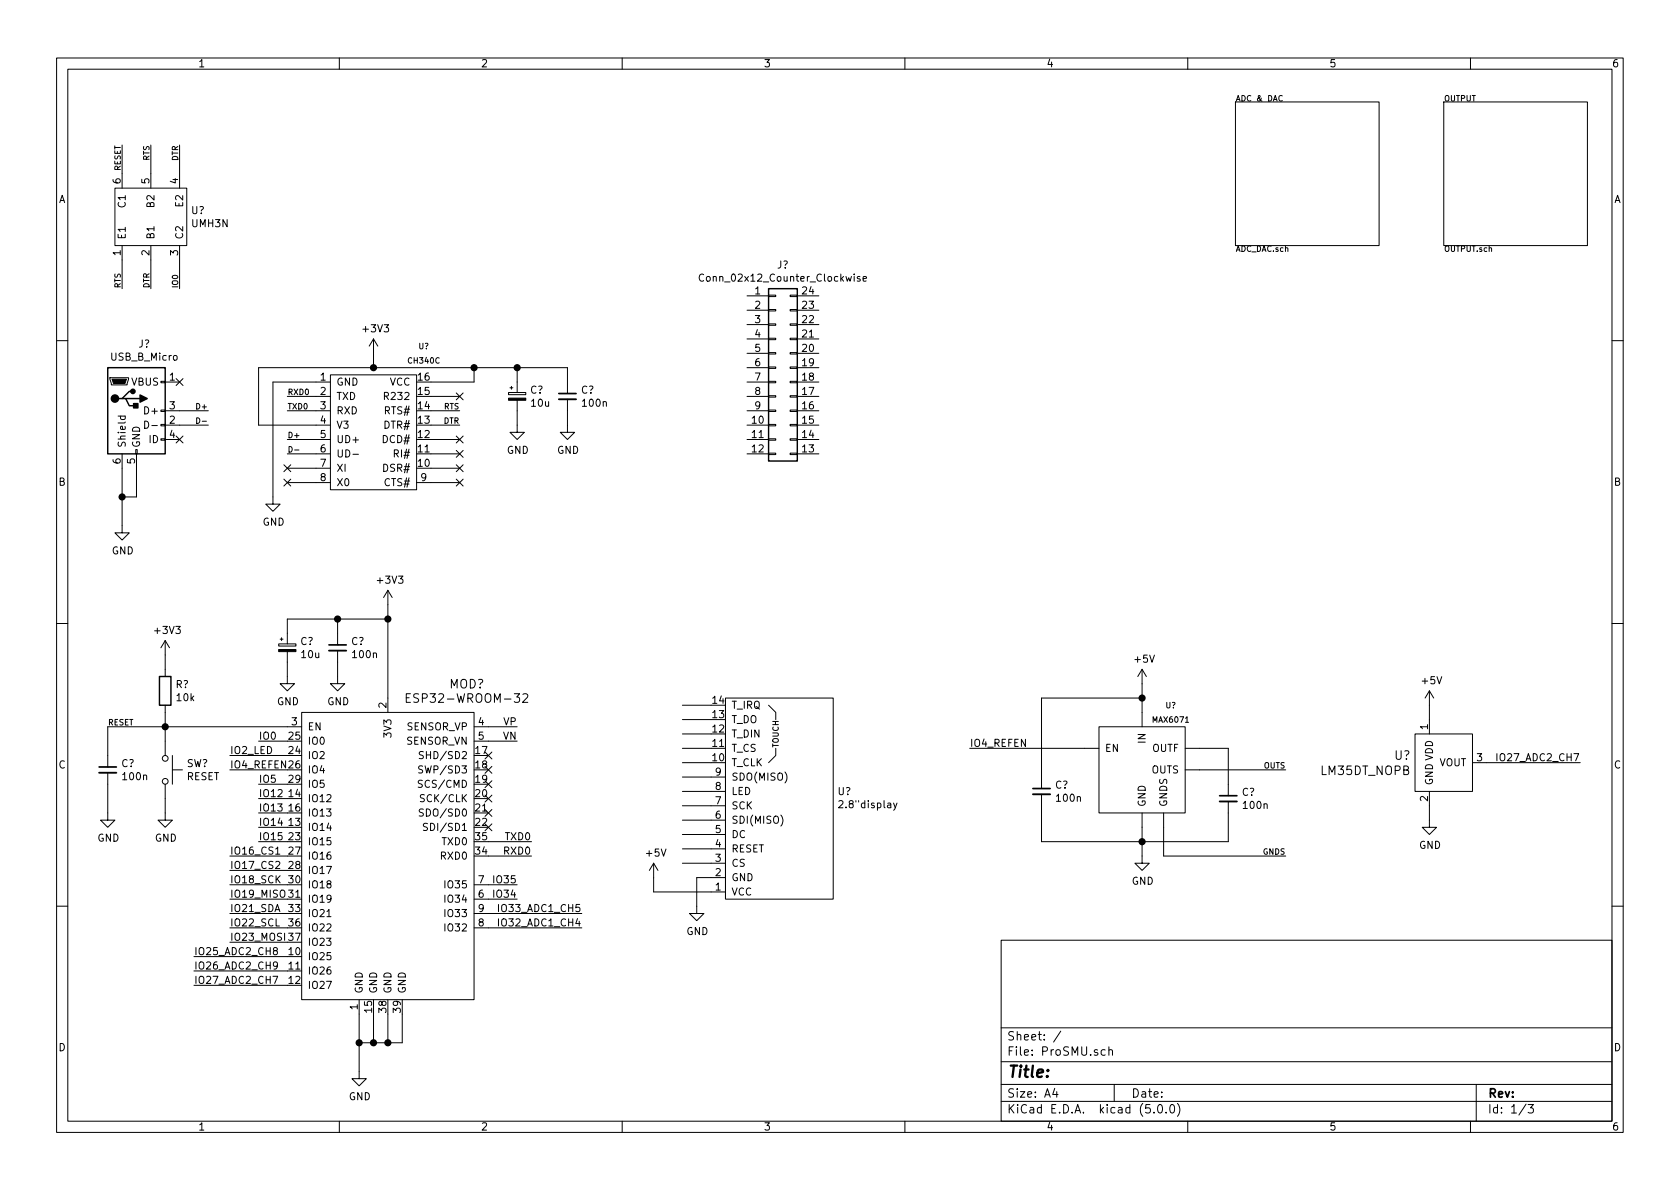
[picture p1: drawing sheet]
<svg xmlns="http://www.w3.org/2000/svg" width="297mm" height="210mm" viewBox="0 0 297 210" stroke-linecap="round" stroke-linejoin="round" font-family="sans-serif">
<g fill="none" stroke="#000" stroke-width=".18">
<path d="M10 10.3h277v189.9h-277zM12 12.2h273v186.1h-273zM60 10.3v1.9M110 10.3v1.9M160 10.3v1.9M210 10.3v1.9M218.4 18h25.4v25.4h-25.4zM226.7 17a.44 .44 0 0 0-.6 .4 .44 .44 0 0 0 .6 .4M255.3 18h25.4v25.4h-25.4zM260 10.3v1.9M20.3 33.3h12.7v10.1h-12.7zM21.6 25.6v7.7"/>
<path d="M26.7 25.6v7.7M31.7 25.6v7.7M21.6 43.4v7.6M26.7 43.4v7.6M31.7 43.4v7.6M66 59.9v5.1M66 59.9l-.7 1.3M66 59.9l.8 1.3M124.4 48.6a.6 .6 0 0 0-.8 .4 .6 .6 0 0 0 .6 .7l.2-.1M132.1 52.3h3.8M132.1 54.9h3.8M132.1 59.9h3.8"/>
<path d="M132.1 57.4h3.8M135.9 59.8h1.3v.3h-1.3zM135.9 57.3h1.3v.2h-1.3zM135.9 54.7h1.3v.3h-1.3zM135.9 52.2h1.3v.2h-1.3zM139.7 59.8h1.3v.3h-1.3zM139.7 57.3h1.3v.2h-1.3zM139.7 54.7h1.3v.3h-1.3zM139.7 52.2h1.3v.2h-1.3zM141 52.3h3.8M141 54.9h3.8M141 59.9h3.8"/>
<path d="M141 57.4h3.8M152 48.9h-.2l-.2 .2v.1l.4 .2v.3h-.4M152.6 49.3l.6-.1-.1-.3h-.3l-.2 .2 .1 .6h.4M10 60.2h2M19.4 66.8h3.3v.3l-.2 1h-2.8zM20.9 73.6h1.2M21.4 73.6l-.1 .4 .2 .2 .6-.1v-.5M24 79.5h.3v.8h-.3zM25.6 74.5a.64 .64 0 0 1 .7 .6 .64 .64 0 0 1-.7 .6zM26.8 75.3h1M28.4 77.6h.8v.2h-.8zM28.4 75.1h.8v.2h-.8z"/>
<path d="M28.4 72.5h.8v.3h-.8zM28.4 67.4h.8v.3h-.8zM29.2 67.6h2.5M29.2 75.2h7.6M29.2 72.6h7.6M29.2 77.7h2.5M31.1 66.9l1.3 1.3M31.1 77.1l1.3 1.2M32.4 66.9l-1.3 1.3M32.4 77.1l-1.3 1.2M34.8 73.9a.5 .5 0 0 1 .5 .5 .5 .5 0 0 1-.5 .5zM35.8 74.5h.7"/>
<path d="M50.8 72.6h7.6M50.8 77.7h7.6M50.8 70.1h7.6M51.1 79a.5 .5 0 0 1 .6 .5 .5 .5 0 0 1-.6 .5zM52.1 79.6h.8M58.4 66.3h15.3v20.3h-15.3zM58.4 67.6h-10.1v21.5h1.2l-1.2 1.3-1.3-1.3h1.3M76.2 75.2h5.1M76.2 72.6h5.1M76.2 77.7h5.1M76.2 70.1h5.1M80.7 69.5l1.2 1.2"/>
<path d="M80.7 79.6l1.2 1.3M80.7 77.1l1.2 1.2M81.9 69.5l-1.2 1.2M81.9 79.6l-1.2 1.3M81.9 77.1l-1.2 1.2M83.8 65v2.6h-7.6M89.9 69.4h3.1v.4h-3.1zM90.2 68.6h.5M90.4 68.3v.5M91.4 70.8v5.6h1.3l-1.3 1.3-1.2-1.3h1.2M91.4 65v4.4M100.3 70.6v5.8h1.3l-1.3 1.3-1.2-1.3h1.2"/>
<path d="M100.3 69.6v-4.6h-54.6v10.2h12.7M132.1 67.6h3.8M132.1 75.2h3.8M132.1 72.6h3.8M132.1 77.7h3.8M132.1 70.1h3.8M132.1 65h3.8M132.1 62.5h3.8M135.9 77.6h1.3v.2h-1.3zM135.9 75.1h1.3v.2h-1.3zM135.9 72.5h1.3v.3h-1.3zM135.9 70h1.3v.2h-1.3z"/>
<path d="M135.9 67.4h1.3v.3h-1.3zM135.9 64.9h1.3v.2h-1.3zM135.9 62.4h1.3v.2h-1.3zM139.7 77.6h1.3v.2h-1.3zM139.7 75.1h1.3v.2h-1.3zM139.7 72.5h1.3v.3h-1.3zM139.7 70h1.3v.2h-1.3zM139.7 67.4h1.3v.3h-1.3zM139.7 64.9h1.3v.2h-1.3zM139.7 62.4h1.3v.2h-1.3zM141 67.6h3.8M141 75.2h3.8"/>
<path d="M141 72.6h3.8M141 77.7h3.8M141 70.1h3.8M141 65h3.8M141 62.5h3.8M285 60.2h2M21.6 80.3v13.9h1.3l-1.3 1.3-1.3-1.3h1.3M24.1 80.3v7.6h-2.5M50.2 82.2l1.2 1.2M50.2 84.7l1.2 1.2M50.8 80.3h7.6M50.8 82.8h7.6"/>
<path d="M50.8 85.3h7.6M51.4 82.2l-1.2 1.2M51.4 84.7l-1.2 1.2M62.4 80.3h1M73.7 85.3h7.6M76.2 80.3h5.1M76.2 82.8h5.1M80.7 84.7l1.2 1.2M80.7 82.2l1.2 1.2M81.9 84.7l-1.2 1.2M81.9 82.2l-1.2 1.2M132.1 80.3h3.8"/>
<path d="M135.9 80.1h1.3v.3h-1.3zM139.7 80.1h1.3v.3h-1.3zM141 80.3h3.8M10 110.3h2M29.2 113.3v6.3M29.2 113.3l-.8 1.2M29.2 113.3l.8 1.2M49.3 113.9h3v.3h-3zM49.5 113h.5M49.8 112.8v.5M50.8 115.2v5.7h1.3l-1.3 1.3-1.3-1.3h1.3M59.7 115.1v5.8h1.3l-1.3 1.3-1.3-1.3h1.3"/>
<path d="M59.7 109.5v4.5M68.6 104.4v21.6M68.6 104.4l-.8 1.3M68.6 104.4l.7 1.3M68.6 109.5h-17.8v4.4M201.9 118.4v10.1M201.9 118.4l-.7 1.2M201.9 118.4l.8 1.2M285 110.3h2M19 136.6v8.4h1.3l-1.3 1.3-1.2-1.3h1.2M29.2 138.7v6.3h1.3l-1.3 1.3-1.3-1.3h1.3M29.2 124.7v8.9"/>
<path d="M30.5 136.1h1.8M30.5 133.6v5.1M40.6 136.1h10.2M40.6 133.6h10.2M45.7 131.1h5.1M45.7 138.7h5.1M53.3 126h30.5v50.8h-30.5zM53.3 128.5h-34.3v7.1M71.8 123.4h.5M72.6 122.7h-.8v1.5h.8M74.7 138h-.5l-.2 .1-.1 .2 .2 .2 .4 .2 .2 .3-.3 .2h-.5M74.7 135.5l-.5-.1-.1 .2v.4l.6 .2v.3l-.2 .2-.5-.1"/>
<path d="M74.9 133l-.5-.1-.3 .2 .1 .3 .6 .3v.3l-.2 .2-.5-.1M83.8 128.5h7.6M83.8 131.1h7.6M85.8 138.1l1.2 1.2M85.8 135.5l1.2 1.2M85.8 133l1.2 1.2M87 138.1l-1.2 1.2M87 135.5l-1.2 1.2M87 133l-1.2 1.2M92.5 122.8l.5-.1 .2 .1 .1 .3-.9 1.1h.9M120.6 134.9h5.1M120.6 132.3h5.1"/>
<path d="M120.6 139.9h7.7M120.6 137.4h7.7M120.6 129.8h5.1M120.6 127.2h5.1M120.6 124.7h5.1M128.3 123.4h19v35.6h-19zM135.9 124.7l1.3 1.3v1.2M137.2 132.3v1.3l-1.3 1.3M171.4 132.3h22.9M194.3 128.5h15.2v15.3h-15.2zM201.9 123.4h-17.8v16M209.5 132.3h7.7v8.4"/>
<path d="M209.5 136.1h17.8M250.2 129.8h10.1v10.1h-10.1zM252.7 139.9v6.4h1.3l-1.3 1.3-1.2-1.3h1.2M252.7 122.2v7.6M252.7 122.2l-.7 1.2M252.7 122.2l.8 1.2M260.3 134.9h19.1M264.7 133.3v1.2M40.6 151.4h10.2M40.6 159h10.2M40.6 156.5h10.2M40.6 153.9h10.2"/>
<path d="M45.7 148.8h5.1M45.7 141.2h5.1M45.7 143.8h5.1M45.7 146.3h5.1M48.7 152.4l.5-.1 .3 .4-.8 .9h.8M48.7 151h.8M74.9 143.1l-.5-.1-.3 .3 .1 .3 .6 .2v.4l-.2 .1h-.5M75 140.6l-.5-.1-.1 .1v.5l.6 .2v.2l-.2 .3-.5-.1M75.6 145.7l-.5-.1-.2 .1v.4l.6 .2 .1 .3-.3 .3-.4-.1M83.8 159h7.6M83.8 156.5h7.6M85.8 145.7l1.2 1.2"/>
<path d="M85.8 143.1l1.2 1.3M85.8 140.6l1.2 1.2M86.4 148.8h7.6M86.4 151.4h7.6M87 145.7l-1.2 1.2M87 143.1l-1.2 1.3M87 140.6l-1.2 1.2M88.1 159.9v1.3M115.6 152.6v5.1h12.7M115.6 152.6l-.8 1.3M115.6 152.6l.7 1.3M120.6 152.6h7.7"/>
<path d="M120.6 150.1h7.7M120.6 147.6h7.7M120.6 145h7.7M120.6 142.5h7.7M128.3 155.2h-5.1v6.3h1.3l-1.3 1.3-1.3-1.3h1.3M158 142l.3 .8M158.6 142l-.4 1.1-.2 .2M184.1 140.5v8.3h33.1v-7.1M201.9 143.8v8.8h1.3l-1.3 1.3-1.2-1.3h1.2M205.7 143.8v7.6h21.6M10 160.2h2M34.3 169.2h16.5"/>
<path d="M34.3 171.7h16.5M34.3 174.2h16.5M40.6 164.1h10.2M40.6 161.5h10.2M40.6 166.6h10.2M48.3 172.6h.8l-.5 1.3M48.6 168.1l-.2-.1v-.3l.4-.1 .2 .1v.3l-.6 .2-.1 .1v.3l.3 .2h.2l.2-.2v-.4l-.2-.1M49 170.7l-.2 .2-.4-.1-.1-.1 .1-.5 .2-.1h.2l.2 .3a.97 .97 0 0 1-.2 .9l-.4 .1M57.8 162.1h.7M63.5 176.8v13.9h1.3l-1.3 1.3-1.3-1.3h1.3M66 179.3v5.1M68.6 179.3v5.1"/>
<path d="M71.1 179.3v5.1h-7.6M83.8 164.1h19.1M83.8 161.5h19.1M88.1 162.5v1.2M177 166.3h108v32h-108zM285 160.2h2M60 198.3v1.9M110 198.3v1.9M160 198.3v1.9M177 194.8h108M177 191.8h108M177 187.8h108"/>
<path d="M177 181.8h108M186.5 192.5l-.4 1h1M186.8 193v1M187.6 182.3l-1.3 2M195.4 185.7l-.4-.1-.3 .3 .1 .6 .2 .1 .4-.1M196.1 185.7a.37 .37 0 0 1 .6 .1v.8M196.1 185.1v1.5M197 191.8v3M204 196.7v.1M204.8 195.5l.4-.2a.94 .94 0 0 1 0 1.5 .79 .79 0 0 1-.4-1.3zM206.2 196.7v.1M207 195.4l.3-.1a.94 .94 0 0 1 0 1.5 .82 .82 0 0 1-.3-1.4z"/>
<path d="M208.2 195.1a1.71 1.71 0 0 1 0 2.3M210 198.3v1.9M260 198.3v1.9M261 191.8v6.5M269.8 195.2l-1.2 2M270.2 195.3h.9l-.5 .6 .4 .1v.7l-.2 .1-.6-.1"/>
<circle cx="29.2" cy="138.2" r=".51"/>
<circle cx="29.2" cy="134.1" r=".51"/>
</g>
<g fill="#000" stroke="#000" stroke-width=".25">
<path d="M23.6 71.4h.8v.7h-.8zM24.8 69.8l1.2 .7-1.2 .6z"/>
<circle cx="20.3" cy="70.5" r=".63"/>
<circle cx="23.5" cy="69.2" r=".38"/>
<circle cx="66" cy="65" r=".51"/>
<circle cx="83.8" cy="65" r=".51"/>
<circle cx="91.4" cy="65" r=".51"/>
<circle cx="21.6" cy="87.9" r=".51"/>
<circle cx="59.7" cy="109.5" r=".51"/>
<circle cx="68.6" cy="109.5" r=".51"/>
<circle cx="29.2" cy="128.5" r=".51"/>
<circle cx="201.9" cy="123.4" r=".51"/>
<circle cx="201.9" cy="148.8" r=".51"/>
<circle cx="63.5" cy="184.4" r=".51"/>
<circle cx="66" cy="184.4" r=".51"/>
<circle cx="68.6" cy="184.4" r=".51"/>
</g>
<path d="M98.8 70.6h3.1M58.2 115.1h3M17.5 136.6h3.1M182.6 140.5h3.1M215.6 141.7h3.1" fill="none" stroke="#000" stroke-width=".33"/>
<path d="M98.8 69.6h3.1M58.2 114h3M17.5 135.6h3.1M182.6 139.4h3.1M215.6 140.7h3.1" fill="none" stroke="#000" stroke-width=".3"/>
<path d="M135.9 51h5.1v30.5h-5.1zM19 65h10.2v15.3h-10.2zM21.6 70.5h.6l.7 1.2h1.2M22.2 70.5h2.6M23.5 69.2h-.6l-1.3 1.3h-.6M28.2 119.6h2v5.1h-2z" fill="none" stroke="#000" stroke-width=".25"/>
<path d="M19.8 67.1h2.6l-.3 .7h-2zM89.9 70.4h3.1v.4h-3.1zM49.3 114.9h3v.3h-3z" fill="#000" stroke="#000" stroke-width=".18"/>
<text font-size="2.8" x="178" y="190.5">Title:</text>
<g font-size="2.1">
<text x="73.1" y="124.3">ESP32-WROOM-32</text>
<text x="79.4" y="121.7">MOD?</text>
<text x="233.6" y="137.1">LM35DT_NOPB</text>
<text x="246.6" y="134.4">U?</text>
<text x="178" y="184">Sheet: /</text>
<text x="178" y="186.7">File: ProSMU.sch</text>
<text x="178" y="196.9">KiCad E.D.A. kicad (5.0.0)</text>
<text x="178" y="194.1">Size: A4</text>
<text x="200" y="194.1">Date:</text>
<text x="263" y="194.1">Rev:</text>
<text x="263" y="196.9">Id: 1/3</text>
</g>
<g font-size="1.8">
<text x="35" y="11.9">1</text>
<text x="85" y="11.9">2</text>
<text x="135" y="11.9">3</text>
<text x="185" y="11.9">4</text>
<text x="235" y="11.9">5</text>
<text x="285" y="11.9">6</text>
<text x="10.4" y="35.9">A</text>
<text x="21.3" y="32.5" transform="rotate(-90 21.3 32.5)">6</text>
<text x="26.4" y="32.5" transform="rotate(-90 26.4 32.5)">5</text>
<text x="31.5" y="32.5" transform="rotate(-90 31.5 32.5)">4</text>
<text x="285.4" y="35.9">A</text>
<text x="22.2" y="36.5" transform="rotate(-90 22.2 36.5)">C1</text>
<text x="27.3" y="36.5" transform="rotate(-90 27.3 36.5)">B2</text>
<text x="32.4" y="36.4" transform="rotate(-90 32.4 36.4)">E2</text>
<text x="33.8" y="37.9">U?</text>
<text x="34" y="40.2">UMH3N</text>
<text x="21.3" y="45.2" transform="rotate(-90 21.3 45.2)">1</text>
<text x="22.2" y="42.4" transform="rotate(-90 22.2 42.4)">E1</text>
<text x="26.4" y="45.2" transform="rotate(-90 26.4 45.2)">2</text>
<text x="27.3" y="42.4" transform="rotate(-90 27.3 42.4)">B1</text>
<text x="31.5" y="45.2" transform="rotate(-90 31.5 45.2)">3</text>
<text x="32.4" y="42.4" transform="rotate(-90 32.4 42.4)">C2</text>
<text x="137.4" y="47.5">J?</text>
<text x="124.5" y="49.8">Conn_02x12_Counter_Clockwise</text>
<text x="133.5" y="52.1">1</text>
<text x="141.9" y="52.1">24</text>
<text x="64.3" y="58.8">+3V3</text>
<text x="133.5" y="54.6">2</text>
<text x="133.5" y="57.1">3</text>
<text x="133.5" y="59.7">4</text>
<text x="141.9" y="59.7">21</text>
<text x="141.9" y="57.1">22</text>
<text x="141.9" y="54.6">23</text>
<text x="19.7" y="63.8">USB_B_Micro</text>
<text x="24.5" y="61.5">J?</text>
<text x="133.5" y="62.2">5</text>
<text x="133.5" y="64.8">6</text>
<text x="141.9" y="64.8">19</text>
<text x="141.9" y="62.2">20</text>
<text x="23.3" y="68.2">VBUS</text>
<text x="30" y="67.3">1</text>
<text x="56.7" y="67.3">1</text>
<text x="56.7" y="69.8">2</text>
<text x="59.4" y="68.2">GND</text>
<text x="59.4" y="70.7">TXD</text>
<text x="68.4" y="70.7">R232</text>
<text x="68.9" y="68.2">VCC</text>
<text x="74" y="69.8">15</text>
<text x="74" y="67.3">16</text>
<text x="93.8" y="69.6">C?</text>
<text x="94" y="71.9">10u</text>
<text x="102.7" y="69.6">C?</text>
<text x="103.1" y="71.9">100n</text>
<text x="133.5" y="67.3">7</text>
<text x="133.5" y="69.8">8</text>
<text x="141.9" y="69.8">17</text>
<text x="141.9" y="67.3">18</text>
<text x="25.9" y="73.3">D+</text>
<text x="30" y="74.9">2</text>
<text x="30" y="72.4">3</text>
<text x="30" y="77.5">4</text>
<text x="56.7" y="72.4">3</text>
<text x="56.7" y="74.9">4</text>
<text x="56.7" y="77.5">5</text>
<text x="59.4" y="73.3">RXD</text>
<text x="59.4" y="75.8">V3</text>
<text x="68" y="75.8">DTR#</text>
<text x="68.1" y="73.3">RTS#</text>
<text x="74" y="77.5">12</text>
<text x="74" y="74.9">13</text>
<text x="74" y="72.4">14</text>
<text x="133" y="74.9">10</text>
<text x="133" y="77.5">11</text>
<text x="133.5" y="72.4">9</text>
<text x="141.9" y="77.5">14</text>
<text x="141.9" y="74.9">15</text>
<text x="141.9" y="72.4">16</text>
<text x="21.3" y="82" transform="rotate(-90 21.3 82)">6</text>
<text x="22.2" y="79.2" transform="rotate(-90 22.2 79.2)">Shield</text>
<text x="23.9" y="82" transform="rotate(-90 23.9 82)">5</text>
<text x="24.8" y="79.2" transform="rotate(-90 24.8 79.2)">GND</text>
<text x="26.4" y="78.4">ID</text>
<text x="56.7" y="80">6</text>
<text x="56.7" y="82.5">7</text>
<text x="59.4" y="78.4">UD+</text>
<text x="59.4" y="80.9">UD-</text>
<text x="59.4" y="83.4">XI</text>
<text x="67.8" y="78.4">DCD#</text>
<text x="67.9" y="83.4">DSR#</text>
<text x="69.9" y="80.9">RI#</text>
<text x="74" y="82.5">10</text>
<text x="74" y="80">11</text>
<text x="89.6" y="80.3">GND</text>
<text x="98.5" y="80.3">GND</text>
<text x="133" y="80">12</text>
<text x="141.9" y="80">13</text>
<text x="10.4" y="85.9">B</text>
<text x="56.7" y="85.1">8</text>
<text x="59.4" y="86">X0</text>
<text x="68.1" y="86">CTS#</text>
<text x="74.4" y="85.1">9</text>
<text x="285.4" y="85.9">B</text>
<text x="46.4" y="93">GND</text>
<text x="19.8" y="98">GND</text>
<text x="66.9" y="103.2">+3V3</text>
<text x="27.5" y="112.1">+3V3</text>
<text x="53.1" y="114.1">C?</text>
<text x="53.4" y="116.4">10u</text>
<text x="62.1" y="114.1">C?</text>
<text x="62.5" y="116.4">100n</text>
<text x="200.7" y="117.2">+5V</text>
<text x="31.1" y="121.7">R?</text>
<text x="31.3" y="124">10k</text>
<text x="49" y="124.7">GND</text>
<text x="57.9" y="124.7">GND</text>
<text x="68.3" y="125.2" transform="rotate(-90 68.3 125.2)">2</text>
<text x="126" y="124.5">14</text>
<text x="129.3" y="125.3">T_IRQ</text>
<text x="251.5" y="121">+5V</text>
<text x="45.7" y="130.8">IO0</text>
<text x="51.1" y="130.8">25</text>
<text x="51.6" y="128.3">3</text>
<text x="54.4" y="129.2">EN</text>
<text x="54.4" y="131.7">IO0</text>
<text x="69.2" y="130.1" transform="rotate(-90 69.2 130.1)">3V3</text>
<text x="71.9" y="131.7">SENSOR_VN</text>
<text x="72" y="129.2">SENSOR_VP</text>
<text x="84.6" y="128.3">4</text>
<text x="84.6" y="130.8">5</text>
<text x="89" y="130.8">VN</text>
<text x="89.1" y="128.3">VP</text>
<text x="126" y="129.5">12</text>
<text x="126" y="127">13</text>
<text x="129.3" y="130.4">T_DIN</text>
<text x="129.3" y="127.9">T_DO</text>
<text x="202.6" y="131.3" transform="rotate(-90 202.6 131.3)">IN</text>
<text x="252.5" y="129" transform="rotate(-90 252.5 129)">1</text>
<text x="10.4" y="135.9">C</text>
<text x="21.5" y="135.7">C?</text>
<text x="21.8" y="138">100n</text>
<text x="33" y="135.7">SW?</text>
<text x="33" y="138">RESET</text>
<text x="40.6" y="133.3">IO2_LED</text>
<text x="40.6" y="135.9">IO4_REFEN 26</text>
<text x="51.1" y="133.3">24</text>
<text x="54.4" y="134.2">IO2</text>
<text x="54.4" y="136.8">IO4</text>
<text x="74.9" y="136.8">SWP/SD3</text>
<text x="75.1" y="134.2">SHD/SD2</text>
<text x="84.1" y="133.3">17</text>
<text x="84.1" y="135.9">18</text>
<text x="126" y="134.6">10</text>
<text x="126" y="132.1">11</text>
<text x="126.5" y="137.2">9</text>
<text x="129.3" y="135.5">T_CLK</text>
<text x="129.3" y="133">T_CS</text>
<text x="171.4" y="132.1">IO4_REFEN</text>
<text x="195.3" y="133">EN</text>
<text x="203.6" y="136.8">OUTS</text>
<text x="203.7" y="133">OUTF</text>
<text x="254.4" y="135.5">VOUT</text>
<text x="261.1" y="134.6">3</text>
<text x="265.3" y="134.6">IO27_ADC2_CH7</text>
<text x="285.4" y="135.9">C</text>
<text x="45.7" y="138.4">IO5</text>
<text x="45.7" y="141">IO12</text>
<text x="45.7" y="143.5">IO13</text>
<text x="51.1" y="141">14</text>
<text x="51.1" y="143.5">16</text>
<text x="51.1" y="138.4">29</text>
<text x="54.4" y="141.9">IO12</text>
<text x="54.4" y="139.3">IO5</text>
<text x="74.7" y="139.3">SCS/CMD</text>
<text x="75" y="141.9">SCK/CLK</text>
<text x="84.1" y="141">20</text>
<text x="84.1" y="143.5">21</text>
<text x="84.1" y="138.4">19</text>
<text x="126.5" y="142.2">7</text>
<text x="126.5" y="139.7">8</text>
<text x="129.3" y="143.1">SCK</text>
<text x="129.3" y="140.6">LED</text>
<text x="129.3" y="138">SDO(MISO)</text>
<text x="148.1" y="140.6">U?</text>
<text x="148.7" y="142.9">2.8&quot;display</text>
<text x="186.6" y="139.5">C?</text>
<text x="186.9" y="141.8">100n</text>
<text x="202.6" y="142.7" transform="rotate(-90 202.6 142.7)">GND</text>
<text x="206.4" y="142.7" transform="rotate(-90 206.4 142.7)">GNDS</text>
<text x="219.6" y="140.7">C?</text>
<text x="220" y="143">100n</text>
<text x="252.5" y="141.7" transform="rotate(-90 252.5 141.7)">2</text>
<text x="253.4" y="138.9" transform="rotate(-90 253.4 138.9)">GND VDD</text>
<text x="17.2" y="148.8">GND</text>
<text x="27.4" y="148.8">GND</text>
<text x="45.7" y="146">IO14</text>
<text x="45.7" y="148.6">IO15</text>
<text x="51.1" y="146">13</text>
<text x="51.1" y="148.6">23</text>
<text x="54.4" y="146.9">IO14</text>
<text x="54.4" y="149.5">IO15</text>
<text x="54.4" y="144.4">IO13</text>
<text x="75" y="144.4">SDO/SD0</text>
<text x="75.9" y="146.9">SDI/SD1</text>
<text x="78.3" y="149.5">TXD0</text>
<text x="84.1" y="146">22</text>
<text x="84.1" y="148.6">35</text>
<text x="89.5" y="148.6">TXD0</text>
<text x="126.5" y="149.9">4</text>
<text x="126.5" y="147.3">5</text>
<text x="126.5" y="144.8">6</text>
<text x="129.3" y="148.2">DC</text>
<text x="129.3" y="145.7">SDI(MISO)</text>
<text x="40.6" y="151.1">IO16_CS1</text>
<text x="40.6" y="153.7">IO17_CS2</text>
<text x="51.1" y="151.1">27</text>
<text x="51.1" y="153.7">28</text>
<text x="54.4" y="152">IO16</text>
<text x="54.4" y="154.6">IO17</text>
<text x="78.1" y="152">RXD0</text>
<text x="84.1" y="151.1">34</text>
<text x="89.3" y="151.1">RXD0</text>
<text x="114.4" y="151.5">+5V</text>
<text x="126.5" y="154.9">2</text>
<text x="126.5" y="152.4">3</text>
<text x="129.3" y="155.8">GND</text>
<text x="129.3" y="153.3">CS</text>
<text x="129.3" y="150.7">RESET</text>
<text x="250.9" y="150.1">GND</text>
<text x="40.6" y="156.2">IO18_SCK</text>
<text x="40.6" y="158.7">IO19_MISO 31</text>
<text x="40.6" y="161.3">IO21_SDA</text>
<text x="51.1" y="156.2">30</text>
<text x="51.1" y="161.3">33</text>
<text x="54.4" y="157.1">IO18</text>
<text x="54.4" y="159.6">IO19</text>
<text x="79" y="159.6">IO34</text>
<text x="79" y="157.1">IO35</text>
<text x="84.6" y="158.7">6</text>
<text x="84.6" y="156.2">7</text>
<text x="84.6" y="161.3">9</text>
<text x="87.6" y="156.2">IO35</text>
<text x="87.6" y="158.7">IO34</text>
<text x="88.7" y="161.3">IO33_ADC1_CH5</text>
<text x="126.5" y="157.5">1</text>
<text x="129.3" y="158.4">VCC</text>
<text x="200.1" y="156.5">GND</text>
<text x="40.6" y="163.8">IO22_SCL</text>
<text x="40.6" y="166.4">IO23_MOSI 37</text>
<text x="51.1" y="163.8">36</text>
<text x="54.4" y="162.2">IO21</text>
<text x="54.4" y="164.7">IO22</text>
<text x="54.4" y="167.3">IO23</text>
<text x="79" y="164.7">IO32</text>
<text x="79" y="162.2">IO33</text>
<text x="84.6" y="163.8">8</text>
<text x="88.7" y="163.8">IO32_ADC1_CH4</text>
<text x="121.4" y="165.3">GND</text>
<text x="34.3" y="168.9">IO25_ADC2_CH8</text>
<text x="34.3" y="171.4">IO26_ADC2_CH9</text>
<text x="34.3" y="174">IO27_ADC2_CH7</text>
<text x="51.1" y="168.9">10</text>
<text x="51.1" y="171.4">11</text>
<text x="51.1" y="174">12</text>
<text x="54.4" y="169.8">IO25</text>
<text x="54.4" y="172.3">IO26</text>
<text x="54.4" y="174.9">IO27</text>
<text x="63.2" y="178.5" transform="rotate(-90 63.2 178.5)">1</text>
<text x="64.1" y="175.8" transform="rotate(-90 64.1 175.8)">GND</text>
<text x="65.8" y="179" transform="rotate(-90 65.8 179)">15</text>
<text x="66.7" y="175.8" transform="rotate(-90 66.7 175.8)">GND</text>
<text x="68.3" y="179" transform="rotate(-90 68.3 179)">38</text>
<text x="69.2" y="175.8" transform="rotate(-90 69.2 175.8)">GND</text>
<text x="70.9" y="179" transform="rotate(-90 70.9 179)">39</text>
<text x="71.8" y="175.8" transform="rotate(-90 71.8 175.8)">GND</text>
<text x="10.4" y="185.9">D</text>
<text x="285.4" y="185.9">D</text>
<text x="61.7" y="194.6">GND</text>
<text x="35" y="199.9">1</text>
<text x="85" y="199.9">2</text>
<text x="135" y="199.9">3</text>
<text x="185" y="199.9">4</text>
<text x="235" y="199.9">5</text>
<text x="285" y="199.9">6</text>
</g>
<g font-size="1.4">
<text x="218.4" y="17.9">ADC &amp; DAC</text>
<text x="255.3" y="17.9">OUTPUT</text>
<text x="26.4" y="28.4" transform="rotate(-90 26.4 28.4)">RTS</text>
<text x="31.5" y="28.5" transform="rotate(-90 31.5 28.5)">DTR</text>
<text x="21.3" y="30.2" transform="rotate(-90 21.3 30.2)">RESET</text>
<text x="218.4" y="44.5">ADC_DAC.sch</text>
<text x="255.3" y="44.5">OUTPUT.sch</text>
<text x="21.3" y="51" transform="rotate(-90 21.3 51)">RTS</text>
<text x="26.4" y="51" transform="rotate(-90 26.4 51)">DTR</text>
<text x="31.5" y="51" transform="rotate(-90 31.5 51)">IO0</text>
<text x="72.3" y="64.3">CH340C</text>
<text x="74" y="61.7">U?</text>
<text x="50.8" y="69.8">RXD0</text>
<text x="35" y="72.4">D+</text>
<text x="50.8" y="72.4">TXD0</text>
<text x="50.8" y="77.5">D+</text>
<text x="78.4" y="74.9">DTR</text>
<text x="78.5" y="72.4">RTS</text>
<text x="206.1" y="125.2">U?</text>
<text x="19" y="128.3">RESET</text>
<text x="204" y="127.8">MAX6071</text>
<text x="137.7" y="132.2" transform="rotate(-90 137.7 132.2)">TOUCH</text>
<text x="223.5" y="135.9">OUTS</text>
<text x="223.3" y="151.1">GNDS</text>
</g>
</svg>
